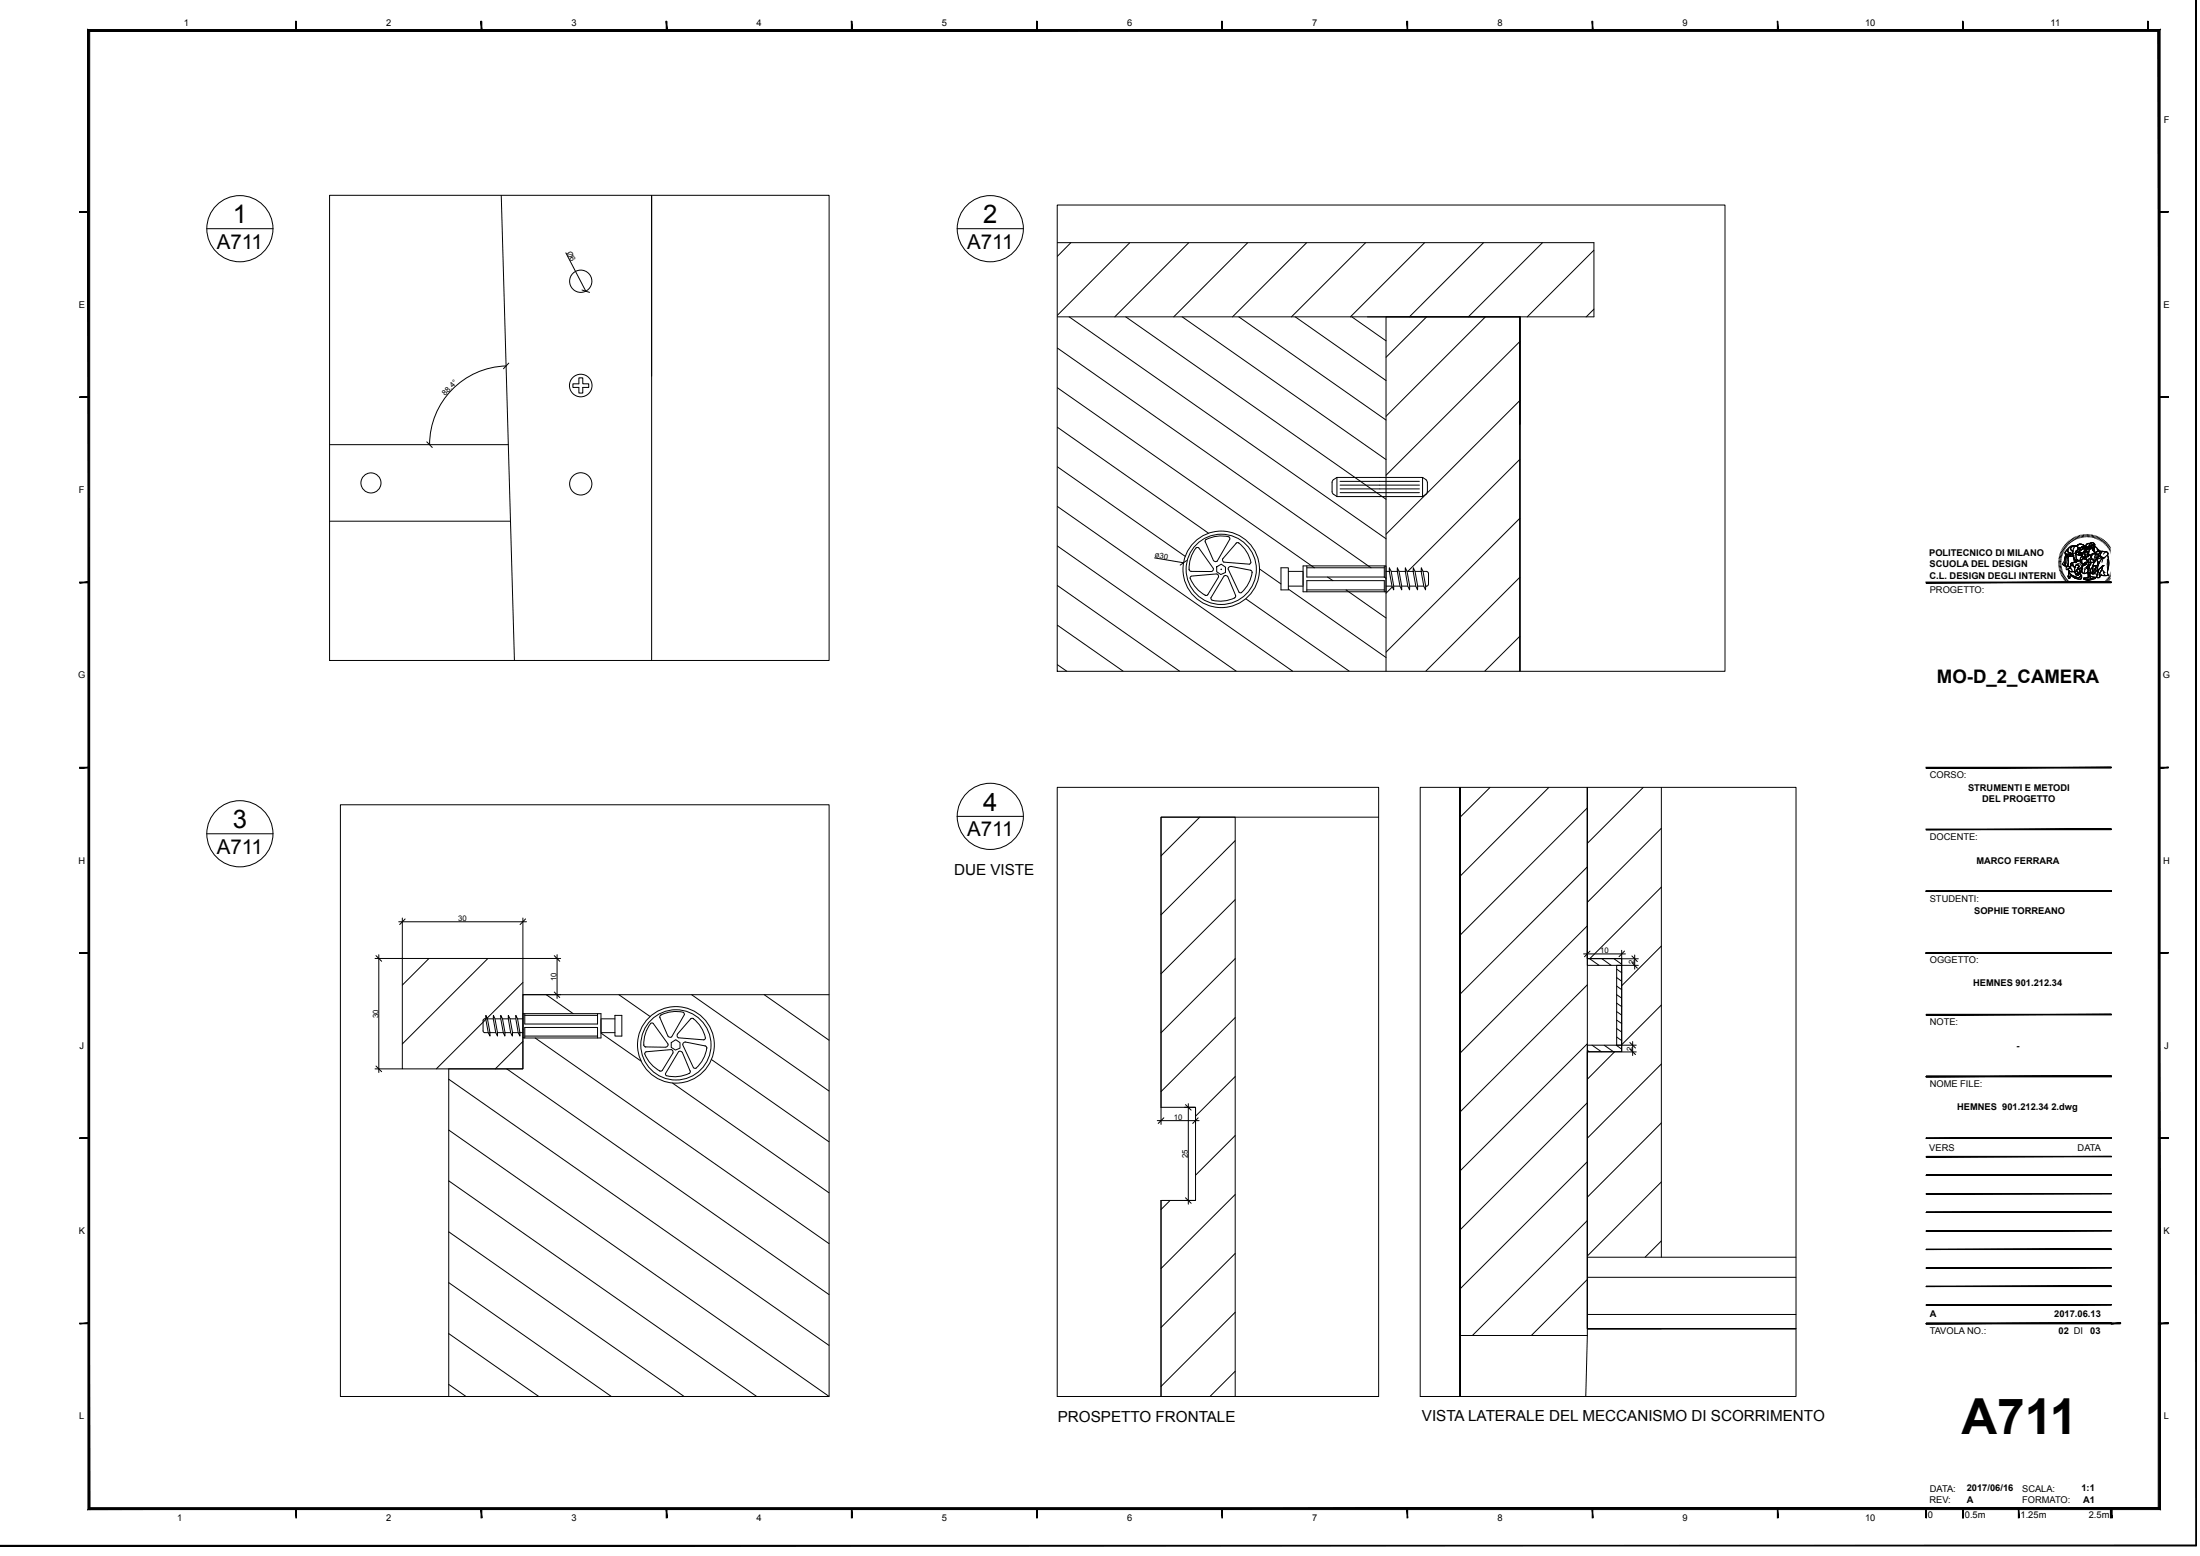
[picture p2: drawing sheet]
<svg xmlns="http://www.w3.org/2000/svg" width="594mm" height="420mm" viewBox="0 0 594 420" stroke-linecap="round" stroke-linejoin="round" font-family="sans-serif">
<g fill="none" stroke="#000" stroke-width=".27">
<path d="M89 52.7h134.9v125.6h-134.9zM135.3 52.8l3.6 125.4M175.9 52.8v125.4M285.5 55.3h180.3v125.9h-180.3zM55.8 61.7h17.9M152.8 68.3l5.4 10.3M157.1 78.3l2.1 .6M258.4 61.7h17.9M285.5 65.5h144.9v20h-144.9M289.1 65.5l-3.6 3.7M305.1 65.5l-19.6 19.6M321 65.5l-20 20"/>
<path d="M336.9 65.5l-20 20M352.8 65.5l-20 20M368.7 65.5l-20 20M384.6 65.5l-20 20M400.6 65.5l-20.1 20M416.5 65.5l-20 20M430.4 67.5l-18 18M136.6 98.8a21.3 21.3 0 0 0-20.6 21.2M137.4 98l-1.5 1.5M285.5 93.9l84.7 59.4M288.7 85.5l85.5 59.9M304 85.5l70.2 49.3"/>
<path d="M319.2 85.5l55 38.5M334.5 85.5l39.7 27.9M349.7 85.5l24.5 17.2M365 85.5l9.2 6.5M385.2 85.5l-11 10.9M401.1 85.5l-26.9 26.9M410.4 85.5v95.7M410.4 92.2l-36.2 36.1M430.4 83.4l-2.1 2.1M115.2 119.3l1.5 1.5M154.7 103.6h1.6v-1.6h1.1v1.6h1.6v1h-1.6v1.5h-1.1v-1.5h-1.6zM285.5 115.3l40.8 28.6"/>
<path d="M285.5 104.7l69.4 48.6M410.4 114.5v-29v95.7M410.4 108.1l-25.2 25.1M89 120h48.2M285.5 136.7l63.5 44.5M285.5 126l34.5 24.2M360 133.4l.8 .6M360.9 134h23.3M361 128.9v5.1M361.8 129.9h21.4M361.8 130.9h21.4M361.8 132h21.4"/>
<path d="M361.8 133h21.4M384.1 128.9v5.1M384.2 134l.8-.6-10.8 10.8M385 129.5l.4 .7M385 129.5l-1-.6h-23l-1 .6-.3 .4v2.8l.3 .7M385.4 132.7l-.4 .7M385.4 130.2v2.5M410.4 124l-30.3 30.2M410.4 139.9l-36.2 36.1M89 140.7h48.8M285.5 158l33 23.2M285.5 147.4l48.3 33.8"/>
<path d="M311.7 150.6l7.8 1.3M320.4 151.3l-1.8 1.2M321.1 153.6l.2 .5 .3 .1M321.4 156.1a9 9 0 0 0 4.1 4.6M321.7 155.5l-.4 .6M321.7 155.5l6.9-.6 .3 .2v.7l-2.8 4.8M322.9 147.9a9 9 0 0 0-1.8 5.9M323 147.9h.6M323.6 147.8l4 5.7M325.4 146.2l2.2 5.1 .4 .3 .6-.1M325.7 145.6l-.3 .4v.3M327.6 153.5l-.1 .6-.5 .2-5.5-.1"/>
<path d="M328.5 153l1.2-.7 1.2 .8v1.4l-1.3 .6-1.1-.8zM329.6 153.7h.2M329.7 153.6v.2M330.5 155.5l-3.6 5.9M330.5 155.5l.6-.1 .4 .3 2.1 5.1M331.6 153.6l2.9 6.2 .7 .2M331.8 144.9a9 9 0 0 0-6.2 .8M331.8 144.9l.2 .6M332.1 145.5l-3.5 6M332.3 152.9l-.5 .2-.2 .5M332.3 152.9l5.4 1M333.8 146.6l-3.6 4.2v.7l.2 .2 6.9 .6 .4-.5"/>
<path d="M334.4 146.5a9 9 0 0 1 3.3 5.3M334.5 146.6l-.5-.1-.3 .2M337.6 153.9l.3 .2 .2 .5M338.1 154.5a9 9 0 0 1-2.9 5.5M340.1 153.6l5.8 4M345.9 153.3h2v5.9h-2zM347.9 159l26.3 18.5M347.9 154.2h3.9M347.9 158.2h3.9M351.8 152.7h22.4v7h-22.4zM352.8 159.2h21M352.8 152.7v3.1h21"/>
<path d="M352.8 159.7v-3h21v3M352.8 153.3h21M358.4 155.8l1.5 .9M363.4 159.2l10.8 7.6M373.7 155.8l.5 .3M373.8 152.7v3.1M374.2 154.2h.9M374.2 158.2h1.6M375.1 153.3l.5 .9 .7 4v1l-.5-1-.7-4zM375.6 154.2h1.7M375.9 158.4l-1.7 1.7M376.3 158.2h1.7"/>
<path d="M377.3 153.3l.4 .9 .8 4v1l-.5-1-.7-4zM377.7 154.2h1.7M378.5 158.2h1.6M379.4 153.3l.5 .9 .7 4v1l-.5-1zM379.9 154.2h1.7M380.6 158.2h1.7M381.6 153.3l.5 .9 .7 4-.1 1-.4-1-.7-4zM382.1 154.2h1.6M382.8 158.2h1.6M383.8 153.3l.4 .9 .7 4v1l-.5-1-.7-4zM384.2 154.2h1M385.2 154.3l.5 .4"/>
<path d="M385.7 157.7a.54 .54 0 0 1-.8 .5M385.7 154.7v3M410.4 155.8l-25.4 25.4M555.8 151.9h.7M555.8 151.2h.7M555.8 151.5l.7 .1M555.9 150.8l.7 .1M556 150.5l.6 .1M556 150.1l.7 .2M556.1 149.8l.7 .2M556.2 149.4l.7 .3M556.3 149.1l.7 .3"/>
<path d="M556.5 148.8l.6 .3M556.5 152.2h-.7M556.5 152.5l-.7 .1M556.6 152.9l-.7 .1M556.6 153.2l-.7 .1M556.6 148.4l.6 .4M556.7 153.5l-.7 .1M556.8 153.8l-.7 .2M556.8 148.1l.6 .4M556.9 154.1l-.7 .3M556.9 154.4l-.6 .3M557 147.8l.6 .4"/>
<path d="M557.1 154.7l-.6 .3M557.2 147.5l.5 .4M557.2 155l-.6 .3M557.4 155.3l-.6 .3M557.4 147.2l.6 .5M557.5 151.9l-.4 .7 .7 .1M557.5 151.9h.1M557.5 152.7h.1M557.5 155.6l-.5 .4M557.5 149.2l.2 .3M557.6 146.9l.5 .5M557.7 149.7l.1 .3"/>
<path d="M557.7 149.5h.1M557.7 155.9l-.6 .4M557.7 149.5l.1 .5M557.7 152.7l.3 .2M557.7 148.9l-.2 .3M557.8 150h.1M557.8 152.7l.7 .2M557.8 150l-.3 .5a2.39 2.39 0 0 1-.7 1.8l.3 .2M557.8 148.8l-.1 .1M557.9 146.7l.4 .5M557.9 150l.2 .1M557.9 150l-.3 .8-.1 1.1"/>
<path d="M557.9 150h.1M557.9 156.1l-.5 .5M558 148.5l-.2 .3M558.1 150.1l-.6 2.6M558.1 150.1h.1M558.1 146.4l.5 .5M558.1 156.4l-.5 .4M558.1 150.1l-.3 .4v1.6l-.3 .6M558.1 150.1h.5M558.2 152.9l-.3 .2v.5l.2 .2 .2-.2M558.2 148.3h.1M558.2 148.3l-.4 .5"/>
<path d="M558.2 148.3l-.1 .1M558.3 148.7l.2 .4 1.1 .4M558.3 153.6h.1M558.3 156.6l-.5 .5M558.3 148.2v.1M558.3 152.5l.2 .4M558.3 148.3v.6M558.4 146.2l.4 .5M558.4 152.3v.6M558.4 153.6l.3 1.1M558.4 152.3l-.1 .2M558.4 152.9h-.1"/>
<path d="M558.4 152l-.1 .5M558.4 152v.3M558.4 151.4v.6M558.4 152.9l.5 .2M558.5 152.9h.1M558.5 155.8v.2M558.5 154h.1M558.5 154l.7 .3M558.5 156.9l-.4 .5M558.6 150.1h.1M558.6 150.1l-.3 .6 .1 .7M558.6 146l.5 .5"/>
<path d="M558.6 154.7h.1M558.6 154.7v.1a.98 .98 0 0 0 0 1.3h.2M558.6 147.9l-.3 .3M558.7 154.7h.1M558.7 154.7h-.1M558.7 156.1h.1M558.7 154.7l.9 .7M558.7 155.8h.2M558.8 157.1l-.5 .5M558.8 154.2l.4 .1M558.9 153.1h.1M558.9 153.2l.1 .2"/>
<path d="M558.9 145.8l.4 .5M558.9 155.8l-.1 .3M559 157.3l-.4 .5M559 153.4l.5 .5M559 153.4l-.6 .2M559.1 148.1v.2l.6 .4M559.2 152.7h.1M559.2 145.6l.4 .5M559.2 152.7l-.3 .4M559.3 157.5l-.4 .5M559.3 147.7l-.2 .4M559.4 152.5h.1"/>
<path d="M559.5 152.5h.1M559.5 152.5l.7 .7M559.5 152.5l-.3 .2M559.5 153.9h.1M559.5 145.3l.4 .6M559.6 149.5h.1M559.6 157.7l-.4 .6M559.6 149.5l-.6 .3-.5-.2-.8-.1M559.6 155.4l1.7 .7M559.6 149.4v.1M559.6 155.7a.44 .44 0 0 0-.4-.3 .44 .44 0 0 0-.4 .4h.1M559.6 155.7l.4 .2"/>
<path d="M559.7 148.7v1.4M559.7 150.1h.1M559.7 150.1h-1.1M559.7 150.1l.2 .3M559.8 145.2l.4 .6M559.8 157.9l-.3 .6M559.9 150.4v.1M559.9 150.4l.2 1.4M559.9 150.5h.1M559.9 150.5l.1 .1M560 150.6l.2 .3M560.1 147.7l-.4 1"/>
<path d="M560.1 158l-.3 .6M560.2 154.2h.1M560.2 145l.3 .6M560.2 154.2l-1 .1M560.2 154.2l.3 1 .3-.2M560.2 153.2h.1M560.2 150.9l.1 .8M560.2 153.2v1M560.2 151.7l-.3 .2a.54 .54 0 0 0-.7 .1 .54 .54 0 0 0 0 .6v.1M560.3 151.7h.1M560.3 149.3v.1M560.3 149.4h.1"/>
<path d="M560.3 149.4l.5 1.7 .5 .3M560.3 149.3h.1M560.4 147.3h.1M560.4 147.3l-1.1 .4M560.4 147.3l.3 .1M560.4 147.3l-1.3 .2-.5 .4M560.4 158.2l-.3 .6M560.5 144.9l.2 .6M560.5 148.8l-.2 .5M560.6 149.2l.1 .3M560.6 149.4l.3 .3 .5 .1M560.6 149.2l-.3 .2"/>
<path d="M560.6 156.2l.7 .1M560.7 147.4h.1M560.7 152.4h.1M560.7 158.3l-.3 .6M560.7 152.4l-.5 .8M560.7 152.4l.6 .5-.4 .7M560.7 147.4l.3 .3M560.7 151.4h.1M560.7 151.4v.4l-.4-.1M560.7 148.6l-.2 .2M560.8 155h.1M560.8 144.7l.2 .7"/>
<path d="M560.8 155l.2 .3M560.8 155.9h.1M560.8 147.2l-.1 .2M560.9 154.8h.1M560.9 147.2h.1M560.9 147.2l-.2 .2M560.9 154.8l.2 .4M560.9 154.8l.1 .5M560.9 153.6h.1M560.9 147.1v.1M560.9 153.6a.53 .53 0 0 0-.2 .5 .53 .53 0 0 0 .4 .4l.2 .2M560.9 148.4l-.2 .2"/>
<path d="M561 155.3h.1M561 158.4l-.3 .7M561 147.7l.4 .2M561 147.7v.5M561 153.5l.3 .1M561 153.5h.1M561 147.8l.6 .1M561 148.2l-.1 .2M561 148.2l-.3 .4M561.1 144.6l.2 .7M561.2 154.8l.2 .1M561.2 154.8v.2"/>
<path d="M561.2 155h.1M561.2 147l-.3 .1M561.2 155l-.1 .2M561.3 151.3h.1M561.3 154.7h.1M561.3 147l-.4 .1M561.3 151.3l-.6 .1M561.3 154.7l.1 .2M561.3 151.3v.1M561.3 158.5l-.2 .7M561.3 146.9h.1M561.3 148.9h.1"/>
<path d="M561.3 153.6h.1M561.3 148.9l-.7 .3M561.3 146.9v.1M561.3 146.9h.7M561.3 151.4l.5 .2M561.3 153.6l.5 1.7M561.4 154.9h.1M561.4 148.9h.1M561.4 148.9l.2 .3M561.4 149.8h.1M561.4 148.6h.1M561.4 148.6l-.1 .3"/>
<path d="M561.4 148.6l-.2 .2M561.5 144.5l.1 .7M561.5 152.2l-.8 .2M561.5 147.9h.1M561.5 148.3h.1M561.5 148.3l-.6 .1M561.5 153.6h-.2M561.5 148.3l-.1 .3M561.5 146.9h-.2M561.6 148.3l.2 .2 .3-.2M561.6 149.3h.1M561.6 158.6l-.2 .7"/>
<path d="M561.6 149.2h.1M561.6 147.9h.1M561.6 151.9h.1M561.6 151.9l.7 .5M561.6 149.2l-.3 .1 .1 .5M561.7 151.5l.2 .1M561.7 149.2h.1M561.7 149.2h.5l-.3 .2-.1 .4h-.4M561.7 149.2l-.1 .1M561.8 152.3l.2 .6-.1 .4M561.8 146.9h.2M561.8 151.5l.4 .6"/>
<path d="M561.8 154.1l.8 .7M561.8 154.1l-.2 .3M561.8 151.6h.1M561.8 155.3h.1M561.8 144.4l.2 .7M561.8 155.3v.1a.8 .8 0 0 1-1 .5M561.8 150.4l-.1 1M561.8 154.1v.1M561.9 153.3h.1M561.9 151.2h.1M561.9 151.6h.1M561.9 150.4l-.2 1.1"/>
<path d="M561.9 153.3l-.4 .3M561.9 151.2l-.1 .2M561.9 151.6l.2 .3M561.9 147.8l-.3 .1M561.9 155.3l.1 .7-.3 .3-1.7-.4M561.9 158.7l-.1 .7M561.9 151.7l.2 .2M561.9 154.3l.5 .4M562 146.9l.4 .1M562 148.2l.1 .1M562 146.9l.3 .1M562.1 151.9l.1 .2"/>
<path d="M562.1 151.9h.1M562.1 150v.1M562.1 147.8l.2 .2M562.1 153.6h.1M562.1 153.2l-.2 .1M562.1 150.1l-.3 .3M562.1 150.1l.3 .2M562.1 153.6l-.3 .5M562.1 153.6l.1 .9M562.2 144.4l.1 .6M562.2 147.5h.1M562.2 147.5l.4 .2"/>
<path d="M562.2 147.9v.1M562.2 147.5l-.6 .4M562.2 152.1l.1 .1M562.2 148.2h.1M562.2 158.8l-.1 .6M562.2 149.9l-.1 .1M562.2 149.8v.1M562.2 148.2l.1 .1M562.2 148.2l-.1 .1M562.3 147.5h.1M562.3 152.2h.1M562.3 152.2l.5-.1-.5 .1 .2 .2"/>
<path d="M562.3 153l-.2 .6M562.3 152.2v.2M562.3 147.5l.3 .2M562.3 153l-.2 .2M562.3 153l-.1 .2M562.3 152.4l.6 .1M562.3 152.4l.1 .4M562.3 150.9h.7M562.3 150.9l-.4 .3M562.3 150.9l-.5 .6M562.3 150.9h.6M562.3 149.7l-.2 .3"/>
<path d="M562.3 147l.2 .1M562.4 152.6h.1M562.4 150.8l.5 .1M562.4 150.8l-.6 .8M562.4 150.3l.9 .1M562.4 150.3h.5M562.4 152.8l-.1 .2M562.4 149.6v.1M562.4 148.2l-.1 .1M562.4 149.7l-.2 .1M562.4 149.6h-.1M562.4 147l.1 .1"/>
<path d="M562.4 152.2l.1 .2M562.4 149.4h.1M562.5 149.1h.1M562.5 154.7l.2 .1M562.5 147.1l.2 .1M562.5 149.1l-.1 .5M562.5 149.1l-.1 .3M562.5 147.8h.1M562.5 147.8l-.1 .4M562.5 144.3l.1 .7M562.5 152.4l.5 .1M562.5 152.4l.4 .1"/>
<path d="M562.5 147.7v.1M562.6 147.7h.1M562.6 158.8l-.1 .7M562.6 148.9l-.1 .2M562.7 154.8h.1M562.7 156.1h.1M562.7 156.1l1.1 .3M562.7 147.2l.1 .4M562.7 156.1l-.1 .2 1.2 .4M562.7 147.2h.1M562.7 156.1v.2M562.7 148.8l-.1 .1"/>
<path d="M562.7 148.8v.1M562.7 148.1h.1M562.8 147.5l-.3 .2M562.8 148.1l.3 .3M562.9 144.3v.7M562.9 158.9l-.1 .7M562.9 147.9h.1M562.9 150.9l.4 .2M562.9 150.3h.6M562.9 149.7h.1M562.9 152.3l.1 .1M562.9 150.9h.1"/>
<path d="M563 153.2l-.3 1.6M563 152.5h-.1M563 149.7v.2M563 149.9l-.1 .4M563 148.7l-.3 .1M563 149.7l.5 .1M563 149.9v.2M563 150.9l.3 .2M563 150.1l-.1 .3-.5-.1M563 150.1h.1M563 148.8h.3zM563 148.3h.3"/>
<path d="M563 152l.2 .1M563.1 151.9l-.7 .3M563.1 151.9h-.2M563.1 152v.1M563.2 152.3l-.2 .2M563.2 149h.1M563.2 149l-.2 .2M563.2 149.1h.1M563.2 158.9v.7M563.2 147.5l.5 .3 .1 .3M563.2 147.5l-.3 .4M563.2 144.2v.7"/>
<path d="M563.2 151.7l.4 .1M563.2 151.7l-.1 .2M563.2 151.7l.2 .1M563.3 153.2l.3 .2 .2-.1M563.3 147.9v.1M563.3 153.1v.1M563.3 151.1h.1M563.3 148.8l.3 .3M563.3 147.9l.2 .1M563.3 148h.1M563.3 147.9l.1 .2M563.3 150.4l.1 .7"/>
<path d="M563.3 148.7l.3 .2M563.3 148l-.4-.1-.4 .2h.2M563.3 148.3l.6-.3 .1 .9M563.3 148.7l-.5 .2 .2 .8M563.3 148.7l-.6 .1M563.3 148.7l.2 .2M563.3 148.3l-.1 .1M563.4 153.1h.1M563.4 151.1l.2 .3M563.4 153.1h-.1M563.4 151.8l-.2 .5-.1-.1M563.4 148.9l.3 .3"/>
<path d="M563.5 151.1v.3M563.5 150.3l-.2 .1M563.5 148h.1M563.5 148v.2M563.5 150.3h-.2M563.5 148.2h.1M563.5 158.9v.7M563.5 151.4l.2 .1M563.5 148.9h.1M563.6 144.2v.7M563.6 149.8v.2M563.6 151.4l.1 .2"/>
<path d="M563.6 148.9l.2 .3M563.6 149.9l.1 .2M563.6 150.1l-.1 .2M563.6 149.1l.1 .2M563.6 150h.1M563.7 149.2h.1M563.7 149.2v.9M563.7 150.1l-.2 .2M563.7 150.1h.1M563.7 149.3l.1 .4-.3 .1M563.7 150.1l-.1 .1M563.7 149.4h-.2"/>
<path d="M563.7 149.2l-.2 .1M563.7 150l-.1 .2M563.7 154.6h.1M563.7 156.6h.1M563.7 151.5v.2l-.3 .1M563.7 156.6v.1M563.7 154.6l.2 .7M563.7 151.6v.2M563.7 154.6l-1 .2M563.7 156.6l.1 .1M563.7 150v.1M563.7 149.7l-.1 .1"/>
<path d="M563.8 156.4v.3M563.8 154.2l-.1 .4M563.8 156.4l-.1 .2M563.8 149.2h.1M563.8 148.1h.1M563.8 155.8h.1M563.8 149.2l.1 .4M563.8 149.2l.2 .4M563.8 153v.3M563.8 153.3h.1M563.8 155.8l-1.1 .3M563.8 155.8l-.1 .4 .2-.4"/>
<path d="M563.8 152.6h.1M563.8 151.6h.1M563.8 153.3v.5l.2-.3M563.9 155.3h.1M563.9 152l-.1 .6M563.9 158.9v.7M563.9 155.3l-.1 .5M563.9 147.6l.1 .5M563.9 149.6l.1 .1M563.9 149.6l.7 .2M563.9 153.8l-.1 .4M563.9 150l-.1 .1"/>
<path d="M564 149.6h.1M564 144.3l-.1 .7M564 146.7a.74 .74 0 0 0-.8 .8M564 150l-.2 .1M564 148.9v.1M564 149.6v.3M564 149.7v.2M564 146.7l-.4 .1M564 146.7h.3M564 153.5h.1M564 150.6l-.1 1.4M564 149.9l-.1 .1"/>
<path d="M564 153l-.2 .2M564 153.5l-.1 .3M564 148.9l-.2 .3M564 149.9l.5 .2M564.1 151.8h.1M564.1 151.8l-.2 .2M564.1 155.1l-.2 .7M564.1 155.1l.3 .6M564.2 158.8l.1 .7M564.2 150.8l-.4 .8M564.3 152.5h.1M564.3 152.5l-.5 .2-.1 .4h-.3"/>
<path d="M564.3 152.5l-.3 1M564.3 146.8l-.3 .7 .2 .8 .1-.1a.96 .96 0 0 1 .8-1.2l.3 .5-.3 .4M564.3 146.8l-.2 .3M564.3 154.7l-.1-.1-.3 .7M564.3 154.7l.1 1M564.3 154.7l.2 1.3-.4-.9M564.3 150.7l-.1 .1M564.3 144.3l-.1 .7M564.3 146.7h.1M564.3 146.7v.1M564.3 153.9v.2M564.3 154.1v.6"/>
<path d="M564.3 155.7l-.4 .1M564.4 147.7h.1M564.4 147.7l.3 .4M564.5 150.1l.1 .2M564.5 150l.1 .5M564.5 158.8l.1 .7M564.5 151.8h.1M564.6 149.8h.1M564.6 150.3h.1M564.6 149.8l-.1 .3M564.6 150.3v.2M564.6 151l-.2 .4 .1 .4"/>
<path d="M564.6 149.8l-.1 .2M564.6 150.5l.7 .8M564.6 151.8h.1M564.6 150.5l.1 .3M564.6 151h.1M564.6 151.8l-.3 .7M564.6 147.5h.2M564.6 153.6l-.3 .3M564.6 155.6l-.3 .1M564.6 155.6l1.2 .2M564.6 153.6l-.2 .3M564.6 155.6l-.7 .2"/>
<path d="M564.7 150.8h.1M564.7 147.5h.1M564.7 147.9h.1M564.7 144.4l-.1 .6M564.7 150.8l-.1 .1M564.7 150.8l-.1 .2M564.7 149.7l-.1 .1M564.7 150.8l.6 .5M564.7 148.1h.1M564.7 149.7h.1M564.7 147.9l.1 .1M564.7 149.9h.1"/>
<path d="M564.7 147.8h.1M564.8 149.7h-.1M564.8 146.5h.1M564.8 154.7h.1M564.8 154.8l.1 .1M564.9 158.8l.1 .6M564.9 149.6l-.2 .1M564.9 154.4l-.1 .3M564.9 146.5l-.6 .2M564.9 146.5a.68 .68 0 0 1 .6 1M565 152.9h.1M565 144.4l-.1 .7"/>
<path d="M565 147.6l.1 .1M565.1 152.8h.1M565.1 149.5l1 .1 .1 .3a.54 .54 0 0 1-.1 .5 .54 .54 0 0 1-.5 .2l.2-.8a.68 .68 0 0 0-.8-.2 .68 .68 0 0 0-.4 .7M565.1 149.5h-.2M565.1 149.5l-.3 .1M565.1 152.8l-.3 2M565.1 152.8l-.5 .8M565.1 147.7h.1M565.1 147.9h.1M565.1 158.7l.2 .7M565.1 147.9v.7M565.1 147.9l-.4 .2"/>
<path d="M565.3 148.5h.1M565.3 148.4h.1M565.3 148.4l-.2 .2M565.3 148.5l.2 .5M565.3 148.5v.2M565.3 148.5l-.2 .1M565.3 150.9l.1 .1M565.4 144.5l-.2 .6M565.4 148.4l-.1 .1M565.4 154.4l.1 .3M565.4 148.4h-.1M565.4 149.4h.1"/>
<path d="M565.4 149.4l-.3 .1M565.4 148.9l.3 .3M565.4 151.7h.1M565.4 158.6l.3 .7M565.4 151.2h.4M565.4 149.3v.1M565.4 151.7l-.3 1.1M565.4 151.7l-.8 .1M565.5 150.9h-.3M565.5 147.5l-.1 .9M565.5 154.8l-.6 .1M565.5 152.7l-.4 .1"/>
<path d="M565.5 147.5h.1M565.5 154.7v.1M565.5 154.8l-.3 .1M565.6 151.2l-.3 .1M565.6 147.5l.2 .1M565.7 149.4h.1M565.7 149.4l.7 .2M565.7 144.6l-.2 .7M565.7 149.2l-.3 .1M565.7 151.4l-.3 .3M565.7 149.1l-.3 .2M565.7 149.1h.1"/>
<path d="M565.8 158.5l.2 .6M565.8 151.2l-.5 .1M565.8 149.5l.6 .1 .2 .2M565.8 155.8v.3l-2 .6M565.8 155.8l-2 .6M565.8 149.1l.9-.3zM565.8 147.6l.7 .9M565.9 152.7h.1M565.9 152.7l-.2 .8a.83 .83 0 0 0-.2 1.2M565.9 149.1l-.2 .1M565.9 152.7h.4M565.9 152.7h-.4"/>
<path d="M566 151.1h.1M566 151l-.2 .2M566 151.1l-.3 .3M566 150.9h.1M566 150.9v.2M566 150.9l.2-.2 .2 .2M566 144.7l-.2 .6M566.1 158.4l.2 .6M566.1 150.7l-.1 .2M566.1 149.6l.5 .2M566.1 150.5v.1M566.2 154.1l.2 .3"/>
<path d="M566.2 150.8l-.5 .6M566.2 154.1h.1M566.2 148.3l.3 .3M566.2 155.4l-.1 .3a.59 .59 0 0 0 .9 0l-.1-.3M566.3 152.7h.1M566.3 152.7a1.87 1.87 0 0 0-.1 2.5M566.3 154l-.1 .1M566.3 154.9l-.1 .5M566.4 144.8l-.3 .7M566.4 158.3l.3 .6M566.4 153.9l-.2 .2M566.4 150.8l-.1 1.9"/>
<path d="M566.5 148.5h.1M566.5 149.7l.1 .1M566.5 148.5v.1M566.5 148.6l.2 .2M566.5 148.6l.2 .2h.7M566.5 153.8l-.1 .1M566.5 154.1l-.2 .8M566.5 153.8h.1M566.6 149.8h.1M566.6 153.8h.1M566.6 150.2l-.4 .6M566.6 149.8v.2"/>
<path d="M566.6 153.8l-.1 .3M566.6 149.7v.1M566.6 150.2l-.6 .7M566.6 153.8l-.2 .1M566.6 150h.1M566.6 150v.2M566.6 150l1 .7M566.7 158.1l.3 .6M566.7 151.6v.5M566.7 148.8h.1M566.7 145l-.3 .6M566.8 149.4l-.2 .3"/>
<path d="M566.8 155.3l1.7 .1M566.8 155.3v.1M566.8 155.4h.1M566.9 155.3h.3M567 158l.3 .5M567 145.1l-.3 .6M567.1 150.7l-.9 .1M567.1 154.4l-.3 .9M567.1 153.3l-.6 .5M567.1 155l.6 .4M567.1 153.3l-.5 .5M567.2 157.8l.4 .6"/>
<path d="M567.3 148.9h.1M567.3 148.8l-1.1 .1M567.3 148.9l-.5 .5M567.4 145.3l-.4 .6M567.5 157.6l.4 .6M567.5 148.9l-.3 .5M567.5 153.7l.8 .9M567.6 150.7a6.5 6.5 0 0 0-1.4 3.4M567.6 150.7h.2M567.6 148.8h.1M567.6 148.9l-.5 1 .3 .4 .6 .3M567.6 148.8l.3 .1"/>
<path d="M567.6 153.4l-.5 1M567.6 148.8l-.3 .1M567.6 145.5l-.3 .6M567.6 153.1v.3M567.7 152.7h.1M567.7 152.8l-.1 .3M567.7 152.7v.4M567.7 152.7l-.6 .6M567.8 157.4l.4 .6M567.8 150.7l-.3 1.1M567.9 148.9l.4 .1M567.9 148.9l.4 .1a.59 .59 0 0 1 .8 .3"/>
<path d="M567.9 154.2l.1 .6 .6 .6M567.9 145.7l-.4 .5M568 150.6h.1M568 157.2l.5 .5M568 150.6l-.2 .1M568.2 152.7h-.5M568.2 149.3l-.3 .3M568.2 145.9l-.4 .5M568.2 157l.5 .5M568.3 149h.1M568.4 149l.3-.1 .4 .4M568.5 146.1l-.4 .6"/>
<path d="M568.5 156.8l.5 .4M568.6 155.4h.1M568.7 156.5l.5 .5M568.7 146.4l-.4 .5M568.9 156.3l.6 .4M569 146.6l-.5 .5M569 149.8l-1 .8M569 149.8l.3 1.1M569 150.9v3.3M569 149.8l.3 1M569.1 156l.6 .4M569.1 149.3l-.1 .5"/>
<path d="M569.1 149.6l-.1 .2M569.1 149.3l.1 .1M569.3 146.9l-.6 .4M569.3 155.8l.5 .3M569.3 153.1a2.82 2.82 0 0 0 0 2.2l-.8 .1M569.3 150.9v.5M569.3 153.1a2.41 2.41 0 0 0-.1 2.1M569.3 150.8v.5M569.3 151.4l.1 .8M569.3 151.3l.1 .5M569.4 152.2l-.1 .5M569.4 152.2l-.1 .9"/>
<path d="M569.5 147.2l-.5 .4M569.5 155.5l.6 .3M569.6 155.2l.6 .3M569.7 147.5l-.6 .3M569.8 154.9l.6 .3M569.9 147.8l-.6 .3M569.9 154.6l.6 .3M570 154.3l.7 .2M570.1 148.1l-.6 .3M570.1 154l.7 .2M570.2 153.7l.7 .2M570.3 148.3l-.7 .4"/>
<path d="M570.3 153.3l.6 .2M570.4 153l.6 .1M570.4 148.7l-.6 .3M570.4 152.7l.7 .1M570.4 152.1l.7 .1M570.4 152.4l.7 .1M570.6 149l-.7 .3M570.7 149.4l-.6 .2M570.8 149.7l-.7 .2M570.9 150l-.7 .2M571 150.4l-.7 .1M571 150.7l-.6 .1"/>
<path d="M571.1 151.1h-.7M571.1 151.8h-.7M571.1 151.4l-.7 .1M285.5 179.4l2.5 1.8M285.5 168.8l17.7 12.4M326.1 160.5l-.2 .2h-.5M333.4 161.3a8.2 8.2 0 0 1-6.4 .5v-.4M333.6 160.7v.3l-.3 .4M336.4 161.6l27.9 19.6M410.4 171.7l-9.5 9.5M374.2 181.2v-95.7h36.2v95.7M91.9 217.2h132v159.7h-132z"/>
<path d="M285.5 212.5h86.7v164.4h-86.7zM383.5 212.5h101.4v164.4h-101.4zM394.2 212.6v164.3v-164.3M394.2 212.6v164.3M402.3 212.6l-8.1 8M418.2 212.6l-24 23.9M428.6 218.1l-34.4 34.3M443.7 212.6l-15.1 15M448.6 212.6v126.8M55.8 225.1h17.9M258.4 220.4h17.9M323.9 220.6l-10.4 10.4"/>
<path d="M333.5 226.9l-20 20M372.2 220.6h-58.7v78.3M428.6 234l-34.4 34.4M448.6 223.6l-20 20M448.6 239.4l-19.3 19.4M101.3 258.7h7.3M101.5 257.9l1.5 1.6M102.3 257.7v31.8M107.7 248.8h34.5M108.6 258.7h32.6v29.8h-32.6zM108.6 247.8v10.9M109.4 248l-1.5 1.6"/>
<path d="M115.8 258.7l-7.2 7.2M131.7 258.7l-23.1 23.1M141.2 247.8v10.9M141.2 258.7h10.2M141.9 248l-1.5 1.6M149.6 257.9l1.5 1.6M150.4 257.7v11.8M333.5 242.8l-20 20.1M333.5 258.8l-20 20M427.6 257.5h11.3M428.6 258.8v-46.2v147.9h-34.4M428.6 258.8h9.3v25.1h-9.3"/>
<path d="M428.6 258.8h9.3v1.8h-9.3zM428.6 249.9l-34.4 34.4M429.2 258.8l2.6 1.8M429.3 256.7l-1.5 1.5M432.5 258.8l2.5 1.8M435.7 258.8l2.2 1.5M437.9 256.5v2.2M437.9 258.8h4.4M438.6 256.7l-1.5 1.5M440.6 258l1.5 1.6M440.6 259.8l1.5 1.5M441.4 257.8v3.8"/>
<path d="M448.6 255.4l-10.7 10.7M131.1 275a.54 .54 0 0 0-.7 .5l.1 3 .4 .2h.9M131.2 274.1l.4 .9 .7 4.7-.5-1-.7-3.7zM131.6 275h1.6M132.3 278.7h1.6M133.2 274.1l.4 .9 .7 4.7-.4-1-.7-3.7zM133.6 275h1.6M134.3 278.7h1.6M135.2 274.1l.5 .9 .7 3.7-.1 1-.4-1zM135.7 275h1.5M136.4 278.7h1.5M137.2 274.1l.5 .9 .7 3.7-.1 1-.4-1z"/>
<path d="M137.7 275h1.6M138.4 278.7h1.5M139.3 274.1l.4 .9 .7 4.7-.5-1zM139.7 275h1.5M140.4 278.7h.8M141.2 277.8h.1M141.2 265.2l-23.4 23.3M141.2 273.6h21.1v6.6h-21.1zM141.2 268.5h10.2M141.7 274.1h19.6M141.7 273.6v2.8h19.6v-2.8M141.7 279.7h19.6"/>
<path d="M147.5 268.5l7.3 5.1M149.6 267.8l1.5 1.5M162.3 278.9l10.8 7.5M162.3 278.7h3.7M162.3 275h3.7M166 274.1h1.9v5.6h-1.9zM167.1 268.5l8.4 5.9M178.1 274.6l2.3 5.1 .3 .3 .6-.1M178.5 274l-.4 .4 .1 .3M182.9 279.2l-.1 .4 .4 .5M184.5 273.3l.3 .6M184.5 273.2a9 9 0 0 0-6.1 .8"/>
<path d="M184.8 273.9l-3.4 6M186.5 275l-3.6 4.1M186.7 268.5l37.1 26M187.1 274.9a8.3 8.3 0 0 1 3.3 5.5l-.4 .3-6.8-.6M187.3 275l-.5-.1-.3 .2M206.3 268.5l17.5 12.3M223.8 268.5h-82.6v20h-20v88.4M333.5 274.7l-20 20M428.6 265.8l-34.4 34.4M436.5 260.6h1.4v21.5h-1.4zM436.5 279.9l1.4 1M436.5 277.6l1.4 1"/>
<path d="M436.5 275.3l1.4 1M436.5 273.1l1.4 .9M436.5 270.8l1.4 .9M436.5 268.5l1.4 .9M436.5 266.2l1.4 .9M436.5 263.9l1.4 .9M436.5 261.6l1.4 1M437.9 260.6h4.4M448.6 271.3l-10.7 10.7M101.3 288.5h7.3M101.5 287.8l1.5 1.5M121.2 291.3l102.6 71.8"/>
<path d="M136.8 288.5l87 60.9M141.2 281.1l-7.5 7.4M141.7 280.2v-2.9h19.6v2.9M144.5 280.2l79.3 55.5M173.8 282l.2 .5 .4 .1M173.8 282.2a8.4 8.4 0 0 1 2.1-6.1l.5 .1 4 5.6-.2 .6-.4 .2M174.1 284.5a9 9 0 0 0 4.1 4.6M174.2 282.6l5.5 .1M178.9 288.9l-.3 .2-.5-.1M181.2 281.4v1.3l1.2 .7 1.2-.5v-1.5l-1.1-.8-1.2 .8M181.6 292.4l42.2 29.6M181.7 284.2v-.4l-.4-.5-6.9 .6-.3 .6"/>
<path d="M181.7 284.2l-2.9 4.7M183.2 283.9l-3.5 5.8M183.2 283.9l.6-.1 .4 .3M184.2 284.1l2.2 5M184.3 282l2.9 6.2M184.4 282l.2-.6 .5-.1 5.4 1M186.2 289.7a8.4 8.4 0 0 1-6.4 .5l-.1-.4M186.3 289l.1 .4-.4 .4M190.4 282.3l.3 .2 .1 .5M190.8 282.8a8.3 8.3 0 0 1-3.1 5.6l-.4-.2M192.1 286l31.7 22.2M313.5 298.9v-78.3h20v156.3"/>
<path d="M313.5 298.9h9.3v25.1h-9.3v52.9M313.5 299v4.5M319.8 298.9h2.9M320.1 298.2l1.5 1.4M320.8 297.9v27.1M322.8 299v4.5M333.5 290.6l-10.7 10.7M428.6 283.9v74.8h20M428.6 283.9v74.8h56.3h-56.3M428.6 282.1h9.3v1.8h-9.3zM428.6 281.7l-34.4 34.4M428.6 297.7l-34.4 34.3"/>
<path d="M428.6 283.5l.5 .4M429.9 282.1l2.5 1.8M433.1 282.1l2.6 1.8M435.9 283.9l-7.3 7.4M436.4 282.1l1.5 1.1M437.9 283.9h3.9M437.9 282.1h3.9M440.1 283.2l1.5 1.5M440.1 281.4l1.5 1.5M440.8 281.1v3.8M448.6 287.2l-20 20M121.2 318.7l83.1 58.2"/>
<path d="M121.2 305l102.6 71.9M312.5 302.5h11.3M314.2 301.7l-1.5 1.5M323.5 301.7l-1.5 1.5M333.5 306.5l-10.7 10.7M428.6 313.6l-34.4 34.3M448.6 303.1l-20 20M448.6 319l-20 20M121.2 332.5l63.5 44.4M315.9 324l-2.4 2.5M319.8 324h2.9M320.1 323.3l1.5 1.5"/>
<path d="M333.5 322.4l-20 20M333.5 338.3l-20 20M428.6 339.4h56.3M428.6 329.4l-31 31.1M448.6 335l-4.4 4.4M121.2 360l24.2 16.9M121.2 346.2l43.8 30.7M333.5 354.2l-20 20M428.6 344.8h56.3M428.6 345.4l-15.1 15.1M428.6 354.8h56.3M121.2 373.7l4.6 3.2"/>
<path d="M333.5 370.1l-6.8 6.8M428.6 360.5l-.4 16.4"/>
<circle cx="64.8" cy="61.7" r="8.9"/>
<circle cx="156.8" cy="75.9" r="3"/>
<circle cx="267.4" cy="61.7" r="8.9"/>
<circle cx="156.8" cy="104.1" r="3"/>
<circle cx="100.2" cy="130.4" r="2.71"/>
<circle cx="156.8" cy="130.6" r="3"/>
<circle cx="329.7" cy="153.7" r="10.3"/>
<circle cx="329.7" cy="153.7" r="9.5"/>
<circle cx="64.8" cy="225.1" r="8.9"/>
<circle cx="267.4" cy="220.4" r="8.9"/>
<circle cx="182.5" cy="282" r="9.5"/>
<circle cx="182.5" cy="282" r="10.4"/>
</g>
<g fill="#fff" stroke="#fff" stroke-width=".27">
<path d="M545 157.2l30.8 4.3h-30.8z"/>
<path d="M545 157.2h25.1l5.7 4.3z"/>
<path d="M570.1 142.7h5.7l-5.7 14.5z"/>
<path d="M575.8 142.7v18.8l-5.7-4.3z"/>
</g>
<path d="M545 157.2h25.1v-14.5h5.7v18.8h-30.8z" fill="none" stroke="#fff" stroke-width=".27"/>
<g fill="#000" stroke="#000" stroke-width=".27">
<path d="M23.7 8l.5 399v-398.5zM23.7 8l.5 399-.5 .5z"/>
<path d="M79.9 5.7l.2 2.5v-2.5zM79.9 5.7l.2 2.5h-.2z"/>
<path d="M129.9 5.7l.2 2.5v-2.5zM129.9 5.7l.2 2.5h-.2z"/>
<path d="M179.9 5.7l.2 2.5v-2.5zM179.9 5.7l.2 2.5h-.2z"/>
<path d="M229.9 5.7l.2 2.5v-2.5zM229.9 5.7l.2 2.5h-.2z"/>
<path d="M279.9 5.7l.2 2.5v-2.5zM279.9 5.7l.2 2.5h-.2z"/>
<path d="M329.9 5.7l.2 2.5v-2.5zM329.9 5.7l.2 2.5h-.2z"/>
<path d="M379.9 5.7l.2 2.5v-2.5zM379.9 5.7l.2 2.5h-.2z"/>
<path d="M429.9 5.7l.2 2.5v-2.5zM429.9 5.7l.2 2.5h-.2z"/>
<path d="M479.9 5.7l.2 2.5v-2.5zM479.9 5.7l.2 2.5h-.2z"/>
<path d="M529.9 5.7l.2 2.5v-2.5zM529.9 5.7l.2 2.5h-.2z"/>
<path d="M579.9 5.7l.2 2.5v-2.5zM579.9 5.7l.2 2.5h-.2z"/>
<path d="M24.2 8.5h558.5l.5-.5zM23.7 8h559.5l-559 .5z"/>
<path d="M592.9 .1l.1 417.1v-417.1zM592.9 .1l.1 417.1h-.1z"/>
<path d="M21.5 57.3h2.5v-.2zM21.5 57.1h2.5l-2.5 .2z"/>
<path d="M583 57.3h2.5v-.2zM583 57.1h2.5l-2.5 .2z"/>
<path d="M21.5 107.3h2.5v-.2zM21.5 107.1h2.5l-2.5 .2z"/>
<path d="M583 107.3h2.5v-.2zM583 107.1h2.5l-2.5 .2z"/>
<path d="M21.5 157.3h2.5v-.2zM21.5 157.1h2.5l-2.5 .2z"/>
<path d="M520 157.3h50.1v-.2zM520 157.1h50.1l-50.1 .2z"/>
<path d="M583 157.3h2.5v-.2zM583 157.1h2.5l-2.5 .2z"/>
<path d="M21.5 207.3h2.5v-.2zM21.5 207.1h2.5l-2.5 .2z"/>
<path d="M520 207.3h50.1v-.2zM520 207.1h50.1l-50.1 .2z"/>
<path d="M583 207.3h2.5v-.2zM583 207.1h2.5l-2.5 .2z"/>
<path d="M520 224h50.1v-.2zM520 223.8h50.1l-50.1 .2z"/>
<path d="M21.5 257.3h2.5v-.2zM21.5 257.1h2.5l-2.5 .2z"/>
<path d="M520 240.5v.1l50.1-.1zM520 240.6l50.1-.1v.1z"/>
<path d="M520 257.1v.2l50.1-.2zM520 257.3l50.1-.2v.2z"/>
<path d="M520 257.1v.2l50.1-.2zM520 257.3l50.1-.2v.2z"/>
<path d="M520 257.1v.2l50.1-.2zM520 257.3l50.1-.2v.2z"/>
<path d="M520 257.1v.2l50.1-.2zM520 257.3l50.1-.2v.2z"/>
<path d="M520 240.6h50.1v-.1zM520 240.5h50.1l-50.1 .1z"/>
<path d="M583 257.3h2.5v-.2zM583 257.1h2.5l-2.5 .2z"/>
<path d="M520 273.8v.1l50.1-.1zM520 273.9l50.1-.1v.1z"/>
<path d="M520 290.5v.1l50.1-.1zM520 290.6l50.1-.1v.1z"/>
<path d="M520 290.5v.1l50.1-.1zM520 290.6l50.1-.1v.1z"/>
<path d="M21.5 307.3h2.5v-.2zM21.5 307.1h2.5l-2.5 .2z"/>
<path d="M520 317.1h50.1zM520 317.3l50.1-.2z"/>
<path d="M520 312.1h50.1zM520 312.3l50.1-.2z"/>
<path d="M520 307.1v.2l50.1-.2zM520 307.3l50.1-.2v.2z"/>
<path d="M583 307.3h2.5v-.2zM583 307.1h2.5l-2.5 .2z"/>
<path d="M583 307.3h2.5v-.2zM583 307.1h2.5l-2.5 .2z"/>
<path d="M520 337.2h50.1zM520 337.3l50.1-.1z"/>
<path d="M520 332.2h50.1zM520 332.3l50.1-.1z"/>
<path d="M520 327.2h50.1zM520 327.2h50.1z"/>
<path d="M520 322.2h50.1zM520 322.3l50.1-.1z"/>
<path d="M21.5 357.3h2.5v-.2zM21.5 357.1h2.5l-2.5 .2z"/>
<path d="M520 357.1v.2l50.1-.2zM520 357.3l50.1-.2v.2z"/>
<path d="M520 357.1v.2l50.1-.2zM520 357.3l50.1-.2v.2z"/>
<path d="M520 352.1h50.1zM520 352.3l50.1-.2z"/>
<path d="M520 347.1h50.1zM520 347.3l50.1-.2z"/>
<path d="M520 342.1h50.1zM520 342.3l50.1-.2z"/>
<path d="M570.1 357.3h2.5v-.2zM570.1 357.1h2.5l-2.5 .2z"/>
<path d="M570.1 357.3h2.5v-.2zM570.1 357.1h2.5l-2.5 .2z"/>
<path d="M583 357.3h2.5v-.2zM583 357.1h2.5l-2.5 .2z"/>
<path d="M583 357.3h2.5v-.2zM583 357.1h2.5l-2.5 .2z"/>
<path d="M0 417.1v.2l593-.2zM0 417.3l593-.2v.2z"/>
<path d="M24.2 407l-.5 .5 559-.5zM23.7 407.5l559-.5 .5 .5z"/>
<path d="M79.9 407.2l.2 2.5v-2.5zM79.9 407.2l.2 2.5h-.2z"/>
<path d="M129.9 407.2l.2 2.5v-2.5zM129.9 407.2l.2 2.5h-.2z"/>
<path d="M179.9 407.2l.2 2.5v-2.5zM179.9 407.2l.2 2.5h-.2z"/>
<path d="M229.9 407.2l.2 2.5v-2.5zM229.9 407.2l.2 2.5h-.2z"/>
<path d="M279.9 407.2l.2 2.5v-2.5zM279.9 407.2l.2 2.5h-.2z"/>
<path d="M329.9 407.2l.2 2.5v-2.5zM329.9 407.2l.2 2.5h-.2z"/>
<path d="M379.9 407.2l.2 2.5v-2.5zM379.9 407.2l.2 2.5h-.2z"/>
<path d="M429.9 407.2l.2 2.5v-2.5zM429.9 407.2l.2 2.5h-.2z"/>
<path d="M479.9 407.2l.2 2.5v-2.5zM479.9 407.2l.2 2.5h-.2z"/>
<path d="M519.9 407.2v2.5h.2zM519.9 407.2h.2v2.5z"/>
<path d="M529.9 407.2l.2 2.5v-2.5zM529.9 407.2l.2 2.5h-.2z"/>
<path d="M530 407.2l.1 2.5v-2.5zM530 407.2l.1 2.5h-.1z"/>
<path d="M545 407.2l.1 2.5v-2.5zM545 407.2l.1 2.5h-.1z"/>
<path d="M569.8 407.2l.5 2.5v-2.5zM569.8 407.2l.5 2.5h-.5z"/>
<path d="M582.7 8.5v398.5l.5 .5zM582.7 8.5l.5-.5v399.5z"/>
</g>
<text font-size="13.4" x="529.6" y="387">A711</text>
<g font-size="6.9">
<text x="62.8" y="60.2">1</text>
<text x="265.4" y="60.2">2</text>
<text x="265.4" y="218.8">4</text>
<text x="62.8" y="223.5">3</text>
</g>
<g font-size="5.5">
<text x="58.5" y="67.2">A711</text>
<text x="261.1" y="67.2">A711</text>
<text x="261.1" y="225.8">A711</text>
<text x="58.5" y="230.5">A711</text>
</g>
<text font-size="5" x="522.9" y="184.5">MO-D_2_CAMERA</text>
<g font-size="4.1">
<text x="257.6" y="236.3">DUE VISTE</text>
<text x="285.6" y="383.8">PROSPETTO FRONTALE</text>
<text x="383.9" y="383.6">VISTA LATERALE DEL MECCANISMO DI SCORRIMENTO</text>
</g>
<g font-size="2.5">
<text x="49.6" y="7">1</text>
<text x="104.3" y="7">2</text>
<text x="154.3" y="7">3</text>
<text x="204.3" y="7">4</text>
<text x="254.3" y="7">5</text>
<text x="304.3" y="7">6</text>
<text x="354.3" y="7">7</text>
<text x="404.3" y="7">8</text>
<text x="454.3" y="7">9</text>
<text x="503.6" y="7">10</text>
<text x="553.7" y="7">11</text>
<text x="584.2" y="33.1">F</text>
<text x="21.3" y="83.1">E</text>
<text x="584.1" y="83.1">E</text>
<text x="21.3" y="133.1">F</text>
<text x="584.2" y="133.1">F</text>
<text x="520.9" y="150.2">POLITECNICO DI MILANO</text>
<text x="521" y="153.2">SCUOLA DEL DESIGN</text>
<text x="521" y="156.2">C.L. DESIGN DEGLI INTERNI</text>
<text x="521" y="160">PROGETTO:</text>
<text x="21.1" y="183.1">G</text>
<text x="584" y="183.1">G</text>
<text x="521" y="210">CORSO:</text>
<text x="531.4" y="213.4">STRUMENTI E METODI</text>
<text x="535.2" y="216.4">DEL PROGETTO</text>
<text x="521" y="226.7">DOCENTE:</text>
<text x="21.2" y="233.1">H</text>
<text x="533.6" y="233.1">MARCO FERRARA</text>
<text x="584" y="233.1">H</text>
<text x="521" y="243.3">STUDENTI:</text>
<text x="533" y="246.7">SOPHIE TORREANO</text>
<text x="521" y="260">OGGETTO:</text>
<text x="532.8" y="266.2">HEMNES 901.212.34</text>
<text x="521" y="276.7">NOTE:</text>
<text x="21.5" y="283.1">J</text>
<text x="544.5" y="283.1">-</text>
<text x="584.3" y="283.1">J</text>
<text x="521" y="293.3">NOME FILE:</text>
<text x="528.4" y="299.5">HEMNES 901.212.34 2.dwg</text>
<text x="520.9" y="310.6">VERS</text>
<text x="561" y="310.6">DATA</text>
<text x="21.3" y="333.1">K</text>
<text x="584.1" y="333.1">K</text>
<text x="521" y="355.6">A</text>
<text x="554.7" y="355.6">2017.06.13</text>
<text x="521" y="360.1">TAVOLA NO.:</text>
<text x="555.8" y="360.1">02 DI</text>
<text x="564.3" y="360.1">03</text>
<text x="21.4" y="383.1">L</text>
<text x="584.2" y="383.1">L</text>
<text x="521" y="405.6">REV:</text>
<text x="521" y="402.6">DATA:</text>
<text x="531" y="405.6">A</text>
<text x="531" y="402.6">2017/06/16</text>
<text x="546" y="402.6">SCALA:</text>
<text x="546" y="405.6">FORMATO:</text>
<text x="562" y="402.6">1:1</text>
<text x="562.5" y="405.6">A1</text>
<text x="47.8" y="410.6">1</text>
<text x="104.3" y="410.6">2</text>
<text x="154.3" y="410.6">3</text>
<text x="204.3" y="410.6">4</text>
<text x="254.3" y="410.6">5</text>
<text x="304.3" y="410.6">6</text>
<text x="354.3" y="410.6">7</text>
<text x="404.3" y="410.6">8</text>
<text x="454.3" y="410.6">9</text>
<text x="503.6" y="410.6">10</text>
<text x="520.5" y="409.7">0</text>
<text x="530.5" y="409.7">0.5m</text>
<text x="545.5" y="409.7">1.25m</text>
<text x="564" y="409.7">2.5m</text>
</g>
<g font-size="2.1">
<text x="153" y="68.2" transform="rotate(62 153 68.2)">Ø6</text>
<text x="120.2" y="106.9" transform="rotate(-46 120.2 106.9)">88.4°</text>
<text x="311.7" y="150.4" transform="rotate(10 311.7 150.4)">ø30</text>
<text x="123.7" y="248.7">30</text>
<text x="432" y="257.4">10</text>
<text x="441.3" y="260.2" transform="rotate(-90 441.3 260.2)">2</text>
<text x="150.3" y="264.8" transform="rotate(-90 150.3 264.8)">10</text>
<text x="102.2" y="274.8" transform="rotate(-90 102.2 274.8)">30</text>
<text x="440.7" y="283.6" transform="rotate(-90 440.7 283.6)">2</text>
<text x="316.9" y="302.4">10</text>
<text x="320.7" y="312.6" transform="rotate(-90 320.7 312.6)">25</text>
</g>
</svg>
